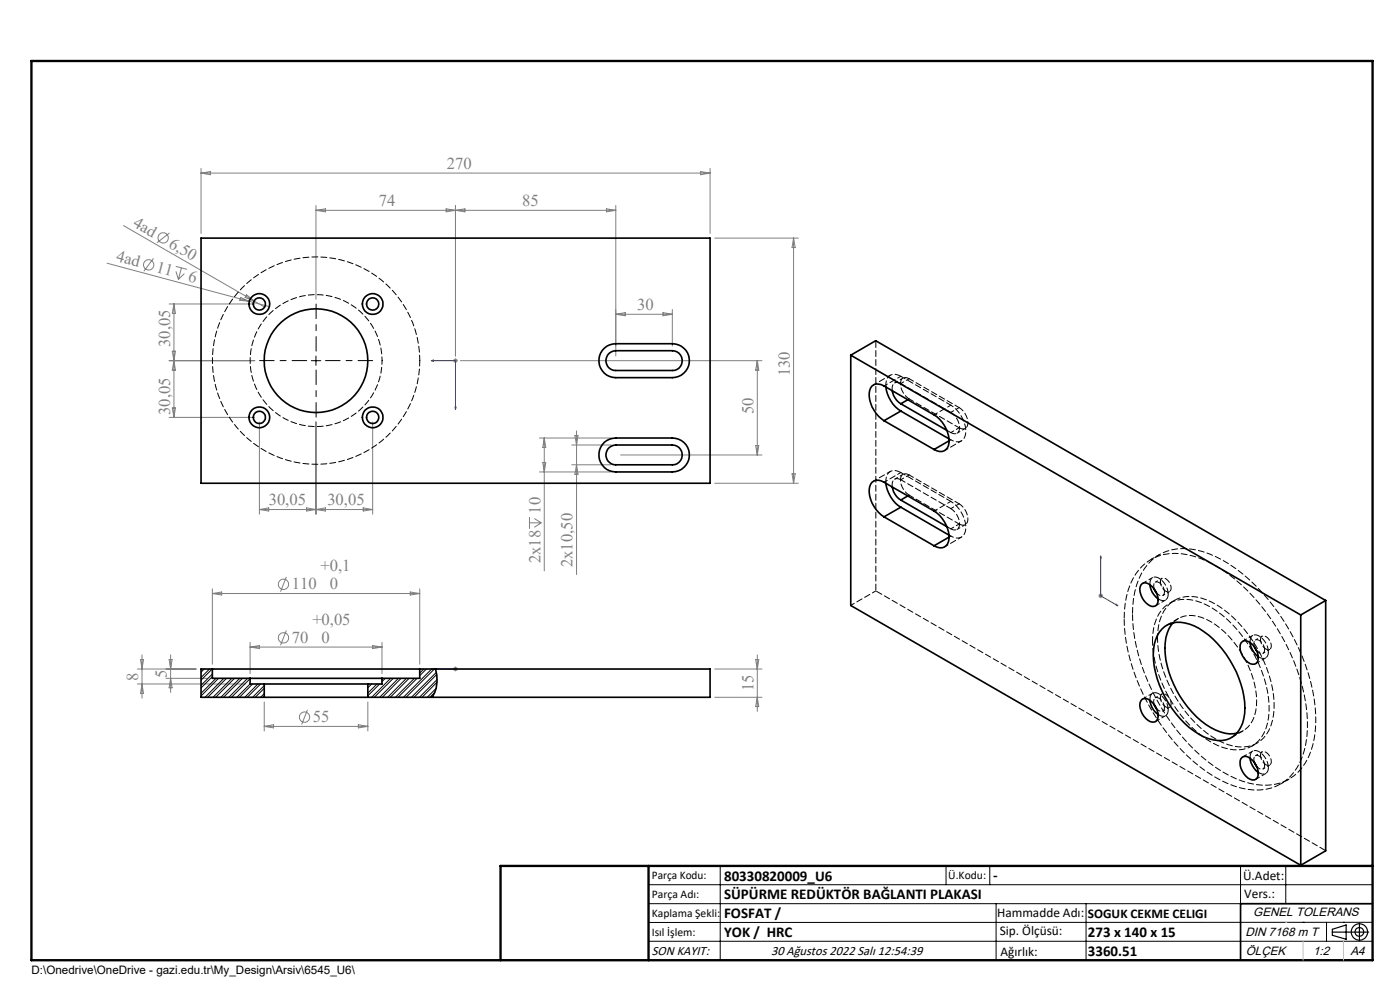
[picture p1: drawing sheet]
<svg xmlns="http://www.w3.org/2000/svg" width="297mm" height="210mm" viewBox="0 0 297 210" stroke-linecap="round" stroke-linejoin="round" font-family="sans-serif">
<g fill="none" stroke="#808080" stroke-width=".21">
<path d="M42.7 35.7v13.8M42.7 36.7h107.9M42.7 36.7l1.9-.3v.7zM148.6 36.4l2 .3-2 .4zM150.6 35.7v13.8M22.7 55.8l34.4 9.2M26.2 47.9l30 17.2M32.6 54.8l-2.1 2.7M35.9 49.4l-2.6 2.1M37.3 56.5l2.4 .6M37.3 57.6l.6 1.7M38.5 56.8l-.6 2.5"/>
<path d="M39.1 58l-1.2 1.3M67 43.6v19.9M67 44.6h63.6M67 44.6l2-.3v.6zM94.7 44.3v.6l3.9-.6v.6zM96.6 43.6v31.9M128.7 44.3l1.9 .3-1.9 .3zM130.6 43.6v31.9M151.6 50.5h17.8M168.3 50.5v52M168.3 50.5l.4 2h-.7zM35.9 76.5h18.1"/>
<path d="M35.9 64.5h18.1M36.5 74.5h.7l-.3 2zM36.9 76.5l.3 2h-.7zM36.9 64.5v24M36.9 64.5l.3 2h-.7zM51 63.1l1.9 .8-2-.2zM52.3 62.5l1.6 1.3-1.9-.7zM96.1 76.5h1.1M96.3 76.2l.7 .7M96.6 76v1M97 76.2l-.7 .7M97.6 76.5h64"/>
<path d="M130.6 66.7h12M130.6 66.7l2-.4v.7zM140.7 66.3l1.9 .4-1.9 .3zM142.6 65.6v7.8M160.7 76.5v20M160.7 76.5l.3 2h-.7zM35.9 88.5h18.1M36.5 86.5h.7l-.3 2zM55 89.5v19.6M67 89.5v19.6M79.1 89.5v19.6M114.4 92.9h15.2"/>
<path d="M115.1 98.1h.7l-.3 2zM115.5 92.9v28.2M115.5 92.9l.3 2h-.7zM121.3 94.4h8.3M121.3 98.6h8.3M122 92.4h.6l-.3 2zM122.3 91.4v30.5M122.3 98.6l.3 2h-.6zM131.7 96.5h29.9M160.3 94.5h.7l-.3 2zM55 108.1h24.1M55 108.1l2-.4v.7z"/>
<path d="M65.1 107.7l1.9 .4-1.9 .3zM67 108.1l2-.4v.7zM77 107.7l2.1 .4-2.1 .3zM112.3 109.7v2.5M112.3 110.9h2.5M113.3 110l1.5 .9M114.4 100.1h15.2M114.8 110.9l-1.5 1M151.6 102.5h17.8M168 100.5h.7l-.4 2zM29.8 139.9h.6l-.3 2zM30.1 138.9v9.2"/>
<path d="M35.9 139.9h.6l-.3 2zM36.2 138.9v8M45 124.9v16M45 125.9h44M45 125.9l2-.3v.6zM53.1 137.3l1.9-.4v.7zM53.1 136.3v6.6M53.1 137.3h27.9M60.7 133.7l-1.2 3.2M60.7 122.4l-1.2 3.1M79.1 136.9l1.9 .4-1.9 .3zM81 136.3v6.6"/>
<path d="M87 125.6l2 .3-2 .3zM89 124.9v16M160.3 139.9h.7l-.3 2zM160.7 138.9v12M233 126.4h1M233.2 126l.7 .7M233.5 125.9v1M233.9 126l-.7 .7M29.1 141.9h12.5M29.1 145.1h22.9M30.1 145.1l.3 2h-.6zM35.2 143.9h8.8"/>
<path d="M36.2 143.9l.3 2h-.6zM56.1 148.9v6.2M56.1 154.1h21.9M56.1 154.1l1.9-.4v.7zM65.2 150.6l-1.2 3.1M76 153.7l2 .4-2 .3zM78 148.9v6.2M96.1 141.9h1.1M96.3 141.6l.7 .7M96.6 141.4v1M97 141.6l-.7 .7M151.6 141.9h10"/>
<path d="M151.6 147.9h10M160.7 147.9l.3 2h-.7z"/>
<circle cx="31.5" cy="56.2" r="1.11"/>
<circle cx="34.6" cy="50.5" r="1.09"/>
<circle cx="60.1" cy="123.9" r="1.1"/>
<circle cx="60.1" cy="135.3" r="1.1"/>
<circle cx="64.6" cy="152.1" r="1.09"/>
</g>
<g fill="none" stroke="#000" stroke-width=".25">
<path d="M282.6 197.7h7.8M282.6 197.1l3-.9v3l-3-.8zM288.4 195.8v3.8M106.2 203.7h185"/>
<circle cx="288.4" cy="197.7" r="1.74"/>
<circle cx="288.4" cy="197.7" r=".93"/>
</g>
<path d="M91.5 76.5l.5-.1v.3zM91.5 76.5h5.1v10.3M96.5 86.4h.3l-.2 .4zM233.5 117.9l.1 .5-.2-.1zM233.5 117.9v8.5l3.7 2.1M236.8 128.2l.4 .3-.4-.1zM91.5 141.9h.5h-.5M91.5 141.9h5.1M96.5 141.9h.3zM96.6 141.9h.1" fill="none" stroke="#00f" stroke-width=".21"/>
<path d="M65.1 76.5h-10M67.1 74.5v-10M67.1 78.5v10M69.1 76.5h10" fill="none" stroke="#000" stroke-width=".21" stroke-dasharray="15.2 1.3 1.3 1.3" stroke-dashoffset="12.1"/>
<g fill="none" stroke="#000" stroke-width=".21">
<path d="M66 76.5h2.1M67 75.5v2M137.6 187.7h153.6M137.6 191.7h153.6M137.6 199.7h153.6M152.8 183.7v20M200.7 183.7v4M210 183.7v4M211.3 191.7v12M230.4 191.7v12M263.2 183.7v20M272.8 183.7v8"/>
<path d="M276.4 195.6h.1M281.4 195.6v4.1M285 195.6h.1M291.2 195.6l-153.6 .1"/>
</g>
<path d="M291.2 191.7h-28v12" fill="none" stroke="#000" stroke-width=".35"/>
<path d="M6.7 12.9h284.5v190.8h-284.5zM137.6 183.7v20M291.2 183.7h-185v20" fill="none" stroke="#000" stroke-width=".5"/>
<path d="M276.4 199.7v4M285 199.7v4" fill="none" stroke="#c0c0c0" stroke-width=".21"/>
<path d="M272.8 195.6h.1" fill="none" stroke="#c0c0c0" stroke-width=".25"/>
<g fill="#00f">
<path d="M91.5 141.9h.5zM96.5 141.9h.3z"/>
<path d="M91.5 76.5l.5-.1v.3zM96.5 86.4h.3l-.2 .4zM236.8 128.2l.4 .3-.4-.1zM233.5 117.9l.1 .5-.2-.1z"/>
</g>
<g fill="none" stroke="#000" stroke-width=".21">
<path d="M42.8 141.9l-.1 .1M43.3 141.9l-.6 .7M44.4 141.9l-1.7 1.8M45 141.9l-2.3 2.4M45 143l-2.3 2.4M45 143.5l-2.3 2.4M45.8 143.9l-3.1 3.2M46.4 143.9l-3.7 3.7M47.5 143.9l-4 4M48 143.9l-3.9 4M49.2 143.9l-4 4M49.7 143.9l-3.9 4"/>
<path d="M50.9 143.9l-4.1 4M51.4 143.9l-4 4M52.5 143.9l-4 4M53.1 145.1l-2.9 2.8M53.1 144l-4 3.9M53.6 145.1l-2.8 2.8M54.7 145.1l-2.8 2.8M55.3 145.1l-2.8 2.8M56.1 145.4l-2.5 2.5M56.1 147.1l-.8 .8M56.1 146l-1.9 1.9M56.1 147.7l-.3 .2"/>
<path d="M78.3 145.1l-.3 .2M78.8 145.1l-.8 .8M80 145.1l-2 1.9M80.5 145.1l-2.5 2.5M81.2 143.9l-.2 .1M81.7 143.9l-.7 .7M82.9 143.9l-4.1 4M83.4 143.9l-4 4M84.5 143.9l-4 4M85.1 143.9l-4 4M86.2 143.9l-4 4M86.8 143.9l-4 4"/>
<path d="M87.9 143.9l-4 4M88.5 143.9l-4 4M89.9 141.9l-.9 .9M90.5 141.9l-1.5 1.4M91.6 141.9l-6 6M92.1 141.9l-6 6M92.2 146.9l-1 1M92.5 146l-1.9 1.9M92.6 142.6l-5.3 5.3M92.6 143.1l-4.8 4.8M92.7 144.7l-3.2 3.2M92.7 144.1l-3.7 3.8"/>
</g>
<g fill="none" stroke="#000" stroke-width=".35">
<path d="M42.7 50.5h107.9v52h-107.9zM128.2 73.9a3.6 3.6 0 0 1 2.4-1h12a3.6 3.6 0 0 1 3.6 3.6 3.6 3.6 0 0 1-3.6 3.6h-12a3.6 3.6 0 0 1-3.3-2.3 3.6 3.6 0 0 1 .9-3.9zM129.3 74.9l.4-.3 .9-.2h12a2.1 2.1 0 0 1 2.1 2.1 2.1 2.1 0 0 1-2.1 2.1h-12a2.1 2.1 0 0 1-1.9-1.4 2.1 2.1 0 0 1 .6-2.3zM180.5 75.3v53.1l95.4 55.1M180.5 75.3l95.4 55.1M180.5 75.3l5.3-3 95.4 55.1M128.2 93.8a3.8 3.8 0 0 1 2.4-.9h12a3.6 3.6 0 0 1 3.6 3.6 3.6 3.6 0 0 1-3.6 3.6h-12a3.6 3.6 0 0 1-3.3-2.3 3.6 3.6 0 0 1 .9-4zM129.3 94.9l.4-.3 .9-.2h12a2.1 2.1 0 0 1 2.1 2.1 2.1 2.1 0 0 1-2.1 2.1h-12a2.1 2.1 0 0 1-1.9-1.4 2.1 2.1 0 0 1 .6-2.3zM187.5 89.2a6.6 6.6 0 0 1-3-6.4 1.83 1.83 0 0 1 3-.9l10.7 6.1a6.7 6.7 0 0 1 3 6.5 1.86 1.86 0 0 1-3 .8M187.5 89.2l10.7 6.1M187.9 82.1a7.2 7.2 0 0 0 3.2 5.1M189.3 82.9a4.1 4.1 0 0 0 1.8 2.7"/>
<path d="M191.1 85.6l9.8 5.7M191.1 87.2l10.2 5.9M191.1 87.2l-3.6 2M192.6 84.8l-1.5 .8M201.3 93.5l-3.1 1.8M187.5 109.6a6.5 6.5 0 0 1-3-6.4 1.83 1.83 0 0 1 3-.9l10.7 6.1a6.7 6.7 0 0 1 3 6.5 1.85 1.85 0 0 1-3 .9M187.5 109.6l10.7 6.2M187.9 102.5a7.1 7.1 0 0 0 3.2 5.1M189.3 103.3a4.1 4.1 0 0 0 1.8 2.8M191.1 106.1l9.8 5.6M191.1 107.6l10.2 5.9M191.1 107.6l-3.6 2"/>
<path d="M192.6 105.2l-1.5 .9M201.3 113.9l-3.1 1.9M242.3 123.8a2.08 2.08 0 0 1 2.6 1.1 2.93 2.93 0 0 1 .3 3.6 2.08 2.08 0 0 1-2.6-1.2 2.93 2.93 0 0 1-.3-3.5zM243.9 124l.1 .4a4.7 4.7 0 0 0 1.7 2.7M244.8 124.9l.6 .9M246.5 133.4a5.4 5.4 0 0 1 5.8-1 18.1 18.1 0 0 1 9.3 8.8 17.5 17.5 0 0 1 2.3 11.2 5.3 5.3 0 0 1-7.5 4.3 18.5 18.5 0 0 1-9.9-10.1 15.7 15.7 0 0 1-1.4-10.9l.4-.8zM248.8 132.1a9.3 9.3 0 0 0-1.5 7.9 21.8 21.8 0 0 0 9.6 14.3 7.6 7.6 0 0 0 5.5 1.2M263.3 136.4a1.5 1.5 0 0 1 2.4 .3 3.6 3.6 0 0 1 1 3.7 1.54 1.54 0 0 1-2.4-.3l-.4-.5a3.2 3.2 0 0 1-.6-3.2zM265.2 136.3a4.5 4.5 0 0 0 1.7 3M266.1 137.2l.5 .9M275.9 130.4v53.1M281.2 127.4v53.1l-5.3 3"/>
<path d="M281.2 127.4l-5.3 3M45 141.9h44M45 141.9h-2.3v6h13.4M45 141.9v2h8.1M53.1 143.9h27.9M53.1 143.9v1.2h3M56.1 145.1h21.9M56.1 147.9h21.9M56.1 145.1v2.8M78 145.1v2.8M81 143.9v1.2h-3M89 141.9h61.6v6h-72.6"/>
<path d="M89 141.9v2h-8M92.4 141.9a7.3 7.3 0 0 1-.7 6M242.3 148.3a2.08 2.08 0 0 1 2.6 1.2 3.2 3.2 0 0 1 .6 3.2 1.5 1.5 0 0 1-2.4-.3 3.7 3.7 0 0 1-1.1-3.7zM243.9 148.5l.1 .4a4.4 4.4 0 0 0 1.7 2.7M244.8 149.5l.6 .8M263.3 160.9a1.26 1.26 0 0 1 1.9 0 3.7 3.7 0 0 1 1.5 4.1 1.52 1.52 0 0 1-2.4-.4 3.6 3.6 0 0 1-1-3.7zM265.2 160.8a4.5 4.5 0 0 0 1.7 3.1M266.1 161.7l.5 .9"/>
<circle cx="55" cy="64.5" r="2.21"/>
<circle cx="55" cy="64.5" r="1.3"/>
<circle cx="67" cy="76.5" r="11"/>
<circle cx="79.1" cy="64.5" r="1.31"/>
<circle cx="79.1" cy="64.5" r="2.2"/>
<circle cx="55" cy="88.5" r="2.21"/>
<circle cx="55" cy="88.5" r="1.3"/>
<circle cx="79.1" cy="88.5" r="1.31"/>
<circle cx="79.1" cy="88.5" r="2.2"/>
</g>
<path d="M81.1 76.5a14 14 0 0 1-20.7 12.3 14 14 0 0 1-1.1-24 14 14 0 0 1 21.7 10.4l.1 1.3M188.9 79.6l-3.6 2M191.1 79.8l-3.5 2.1M200.4 95.6l3.6-2.1M201.7 85.9l-3.5 2.1M201.7 91.8l-.8-.5M188.9 100l-3.6 2.1M191.1 100.2l-3.5 2.1M200.4 116l3.6-2.1M201.7 106.4l-3.5 2M201.7 112.2l-.8-.5" fill="none" stroke="#000" stroke-width=".21" stroke-dasharray="1.3 .6" stroke-dashoffset=".5"/>
<path d="M89.1 76.5a22 22 0 0 1-32.6 19.3 22 22 0 0 1-1.4-37.8 22 22 0 0 1 33.9 16.9l.1 1.6" fill="none" stroke="#000" stroke-width=".21" stroke-dasharray="1.3 .6" stroke-dashoffset=".1"/>
<path d="M238.5 131.3a15.3 15.3 0 0 1 4.1-11.5 10.7 10.7 0 0 1 10.7-1.8 31.3 31.3 0 0 1 15.2 11.7 42.9 42.9 0 0 1 8.9 23.2 16.3 16.3 0 0 1-3.7 11.9 10.4 10.4 0 0 1-10.5 2.4 29 29 0 0 1-13.9-9.6 43.9 43.9 0 0 1-10.8-24.7v-1.6M240.3 130.2a15.3 15.3 0 0 1 4.1-11.4 10.7 10.7 0 0 1 10.7-1.8 31.3 31.3 0 0 1 15.1 11.7 42.9 42.9 0 0 1 8.9 23.2 16.3 16.3 0 0 1-3.7 11.8 10.4 10.4 0 0 1-10.4 2.4 29 29 0 0 1-14-9.5 43.9 43.9 0 0 1-10.7-24.7v-1.7M247.8 126a3.9 3.9 0 0 0-2.6-3.6 1.23 1.23 0 0 0-1.2 1.6M269.1 138.3a3.9 3.9 0 0 0-2.7-3.6 1.23 1.23 0 0 0-1.2 1.6M247.8 150.6a3.9 3.9 0 0 0-2.6-3.7 1.23 1.23 0 0 0-1.2 1.6M262.4 155.5a5.3 5.3 0 0 0 4-4.6 18.7 18.7 0 0 0-3.8-13.6 15.9 15.9 0 0 0-8.7-6.6 5.1 5.1 0 0 0-5 1.4M269.1 162.8a3.9 3.9 0 0 0-2.7-3.6 1.23 1.23 0 0 0-1.2 1.6" fill="none" stroke="#000" stroke-width=".21" stroke-dasharray="1.3 .6" stroke-dashoffset="-.1"/>
<g fill="none" stroke="#000" stroke-width=".21" stroke-dasharray="1.3 .6">
<path d="M191.1 79.8a1.9 1.9 0 0 0-2.1-.3 1.9 1.9 0 0 0-1.1 1.8v.8M189.3 82.9a1.21 1.21 0 0 1 .3-1.5 1.21 1.21 0 0 1 1.5 0M192.6 84.8l.3-.2M201.3 93.1l.4 .2M201.7 93.3l-.3 .2M189.3 103.3a1.21 1.21 0 0 1 .3-1.5 1.21 1.21 0 0 1 1.5 0M191.1 100.2a1.9 1.9 0 0 0-2.1-.3 1.9 1.9 0 0 0-1.1 1.8v.8M192.6 105.2l.3-.2M201.3 113.5l.4 .2M201.7 113.7l-.3 .2M245.7 127a1.23 1.23 0 0 0 1.4 .3 1.23 1.23 0 0 0 .7-1.3M267 139.3a1.23 1.23 0 0 0 1.4 .3 1.23 1.23 0 0 0 .7-1.3"/>
<path d="M245.7 151.6a1.23 1.23 0 0 0 1.4 .3 1.23 1.23 0 0 0 .7-1.3M267 163.8a1.23 1.23 0 0 0 1.4 .3 1.23 1.23 0 0 0 .7-1.3"/>
</g>
<g fill="none" stroke="#000" stroke-width=".21" stroke-dasharray="1.3 .6" stroke-dashoffset=".4">
<path d="M180.5 128.4l5.3-3.1M244.5 122.5l-2.1 1.2M245.1 128.5l2.2-1.2M246.2 123.4a2.15 2.15 0 0 0 1.8 2.1 1.4 1.4 0 0 0 0-2.1 1.24 1.24 0 0 0-1.6-.6l-.2 .6M247 125.6a.79 .79 0 0 1-.5 .8 .79 .79 0 0 1-1-.4l-.1-.2M265.8 134.8l-2.2 1.2M267.4 135.7a2.15 2.15 0 0 0 1.8 2.1 1.4 1.4 0 0 0 0-2.1 1.24 1.24 0 0 0-1.6-.7l-.2 .7M268.3 137.8a.79 .79 0 0 1-.6 .9 .79 .79 0 0 1-.9-.5l-.2-.1M244.5 147.1l-2.1 1.2M245.1 153l2.2-1.2M246.2 148a2.15 2.15 0 0 0 1.8 2.1 1.4 1.4 0 0 0 0-2.2 1.24 1.24 0 0 0-1.6-.6l-.2 .7M247 150.1a.79 .79 0 0 1-.5 .8 .79 .79 0 0 1-1-.4l-.1-.2"/>
<path d="M265.8 159.3l-2.2 1.2M266.4 140.8l2.1-1.3M266.4 165.3l2.1-1.2M267.4 160.2a2.15 2.15 0 0 0 1.8 2.2 1.4 1.4 0 0 0 0-2.2 1.24 1.24 0 0 0-1.6-.6l-.2 .6M268.3 162.4a.79 .79 0 0 1-.6 .8 .79 .79 0 0 1-.9-.4l-.2-.2"/>
</g>
<g fill="none" stroke="#000" stroke-width=".21" stroke-dasharray="1.3 .6" stroke-dashoffset=".2">
<path d="M191.1 81.4l10.6 6.1M192.9 80.3l10.6 6.2M192.9 84.6a3.8 3.8 0 0 1-1.8-3.9 1.08 1.08 0 0 1 1.8-.4M201.7 87.5a3.8 3.8 0 0 1 1.7 3.9 1.08 1.08 0 0 1-1.7 .4M201.7 85.9l-10.6-6.1M203.5 86.5a3.8 3.8 0 0 1 1.7 3.9 1.08 1.08 0 0 1-1.7 .3M203.5 90.7l-10.6-6.1M191.1 101.8l10.6 6.1M192.9 100.7l10.6 6.2M192.9 105a3.8 3.8 0 0 1-1.8-3.9 1.08 1.08 0 0 1 1.8-.4M201.7 107.9a3.8 3.8 0 0 1 1.7 3.9 1.08 1.08 0 0 1-1.7 .4M201.7 106.4l-10.6-6.2"/>
<path d="M203.5 106.9a3.8 3.8 0 0 1 1.7 3.9 1.08 1.08 0 0 1-1.7 .4M203.5 111.2l-10.6-6.2M244.9 124.9a.85 .85 0 0 1-.1-1.1 .85 .85 0 0 1 1.1-.2 2.53 2.53 0 0 1 1.1 2M250 131.2l-2.5 1.4M266.1 137.2a.85 .85 0 0 1 0-1.1 .85 .85 0 0 1 1-.3 2.53 2.53 0 0 1 1.2 2M244.9 149.4a.85 .85 0 0 1-.1-1 .85 .85 0 0 1 1.1-.3 2.53 2.53 0 0 1 1.1 2M261.3 156.4l2.4-1.4M266.1 161.7a.85 .85 0 0 1 0-1.1 .85 .85 0 0 1 1-.2 2.53 2.53 0 0 1 1.2 2"/>
</g>
<path d="M244.5 136a9 9 0 0 1 3.3-7.9 8.1 8.1 0 0 1 8.2 .2 26.6 26.6 0 0 1 12.2 15.5 16.5 16.5 0 0 1 0 11.7 6.6 6.6 0 0 1-8.7 3.1 22.7 22.7 0 0 1-11.7-11 25 25 0 0 1-3.3-11.6M245.6 135.3a9 9 0 0 1 3.3-7.8 8.1 8.1 0 0 1 8.2 .2 26.6 26.6 0 0 1 12.1 15.4 16.5 16.5 0 0 1 0 11.8 6.6 6.6 0 0 1-8.7 3.1 22.7 22.7 0 0 1-11.6-11 25 25 0 0 1-3.3-11.7" fill="none" stroke="#000" stroke-width=".21" stroke-dasharray="1.3 .6" stroke-dashoffset=".3"/>
<path d="M185.8 72.3v53M185.8 125.3l95.5 55.2" fill="none" stroke="#000" stroke-width=".21" stroke-dasharray="1.3 .6" stroke-dashoffset="-.2"/>
<path d="M201.7 93.3a1.9 1.9 0 0 0 2.1 .3 1.9 1.9 0 0 0 1.1-1.8 6.9 6.9 0 0 0-3.2-5.9M201.7 113.7a1.9 1.9 0 0 0 2.1 .3 1.9 1.9 0 0 0 1.1-1.8 6.9 6.9 0 0 0-3.2-5.8" fill="none" stroke="#000" stroke-width=".21" stroke-dasharray="1.3 .6" stroke-dashoffset=".7"/>
<g fill="none" stroke="#000" stroke-width=".21" stroke-dasharray="1.3 .6" stroke-dashoffset=".6">
<path d="M191.1 81.4l1.8-1.1M191.6 80.2l-1.8 1M201.7 91.8l1.8-1.1M201.7 87.5l1.8-1M203 91.9l1.8-1M191.1 101.8l1.8-1.1M191.6 100.6l-1.8 1M201.7 112.2l1.8-1M201.7 107.9l1.8-1M203 112.3l1.8-1M245.9 117.6l-1.7 1.1M249.2 127.3l-1.1 .6"/>
<path d="M265.6 158.3l1.1-.7M271.7 166.3l1.7-1"/>
</g>
<path d="M246.5 122.7l-1.4 .8M246.7 126.3l1.4-.8M267.7 134.9l-1.4 .9M268 138.6l1.4-.8M246.5 147.2l-1.4 .8M246.7 150.8l1.4-.8M267.7 159.5l-1.4 .8M268 163.1l1.4-.8" fill="none" stroke="#000" stroke-width=".21" stroke-dasharray="1.3 .6" stroke-dashoffset=".8"/>
<g font-size="3.5" fill="#808080">
<text x="94.8" y="35.9">270</text>
<text x="28" y="47.9" transform="rotate(30 28 47.9)">4ad</text>
<text x="80.4" y="43.8">74</text>
<text x="110.8" y="43.8">85</text>
<text x="35.6" y="52.3" transform="rotate(30 35.6 52.3)">6,50</text>
<text x="24.5" y="55.4" transform="rotate(15 24.5 55.4)">4ad</text>
<text x="33" y="57.7" transform="rotate(15 33 57.7)">11</text>
<text x="39.8" y="59.5" transform="rotate(15 39.8 59.5)">6</text>
<text x="135.2" y="65.8">30</text>
<text x="36.1" y="73.6" transform="rotate(-90 36.1 73.6)">30,05</text>
<text x="167.5" y="79.8" transform="rotate(-90 167.5 79.8)">130</text>
<text x="36.1" y="88" transform="rotate(-90 36.1 88)">30,05</text>
<text x="159.8" y="87.8" transform="rotate(-90 159.8 87.8)">50</text>
<text x="57" y="107.2">30,05</text>
<text x="69.4" y="107.2">30,05</text>
<text x="114.6" y="109" transform="rotate(-90 114.6 109)">10</text>
<text x="114.6" y="119.5" transform="rotate(-90 114.6 119.5)">2x18</text>
<text x="61.9" y="125">110</text>
<text x="68" y="121.2">+0,1</text>
<text x="70" y="125">0</text>
<text x="121.5" y="120.3" transform="rotate(-90 121.5 120.3)">2x10,50</text>
<text x="61.9" y="136.4">70</text>
<text x="66.3" y="132.5">+0,05</text>
<text x="68.2" y="136.4">0</text>
<text x="35.4" y="143.7" transform="rotate(-90 35.4 143.7)">5</text>
<text x="29.3" y="144.4" transform="rotate(-90 29.3 144.4)">8</text>
<text x="159.8" y="146.5" transform="rotate(-90 159.8 146.5)">15</text>
<text x="66.4" y="153.2">55</text>
</g>
<g font-size="3.2">
<text x="153.6" y="186.8">80330820009_U6</text>
<text x="153.6" y="190.8">SÜPÜRME REDÜKTÖR BAĞLANTI PLAKASI</text>
<text x="210.7" y="186.6">-</text>
<text x="153.6" y="194.8">FOSFAT /</text>
<text x="153.6" y="198.8">YOK / HRC</text>
<text x="230.8" y="198.7">273 x 140 x 15</text>
<text x="230.8" y="202.8">3360.51</text>
</g>
<g font-size="2.8">
<text x="263.7" y="186.7">Ü.Adet:</text>
<text x="263.9" y="190.5">Vers.:</text>
<text x="211.5" y="194.5">Hammadde Adı:</text>
<text x="230.8" y="194.7">SOGUK CEKME CELIGI</text>
<text x="138.3" y="202.6">SON KAYIT:</text>
<text x="163.6" y="202.6">30 Ağustos 2022 Salı 12:54:39</text>
<text x="212.1" y="198.4">Sip. Ölçüsü:</text>
<text x="212.2" y="202.7">Ağırlık:</text>
</g>
<g font-size="2.6">
<text x="265.9" y="194.4">GENEL TOLERANS</text>
<text x="264.2" y="198.5">DIN 7168 m T</text>
<text x="264.3" y="202.6">ÖLÇEK</text>
<text x="278.5" y="202.6">1:2</text>
<text x="286.5" y="202.6">A4</text>
</g>
<g font-size="2.5">
<text x="138.3" y="186.4">Parça Kodu:</text>
<text x="138.3" y="190.5">Parça Adı:</text>
<text x="201.2" y="186.5">Ü.Kodu:</text>
<text x="138.3" y="194.5">Kaplama Şekli:</text>
<text x="138.3" y="198.6">Isıl İşlem:</text>
<text x="6.7" y="206.7">D:\Onedrive\OneDrive - gazi.edu.tr\My_Design\Arsiv\6545_U6\</text>
</g>
</svg>
